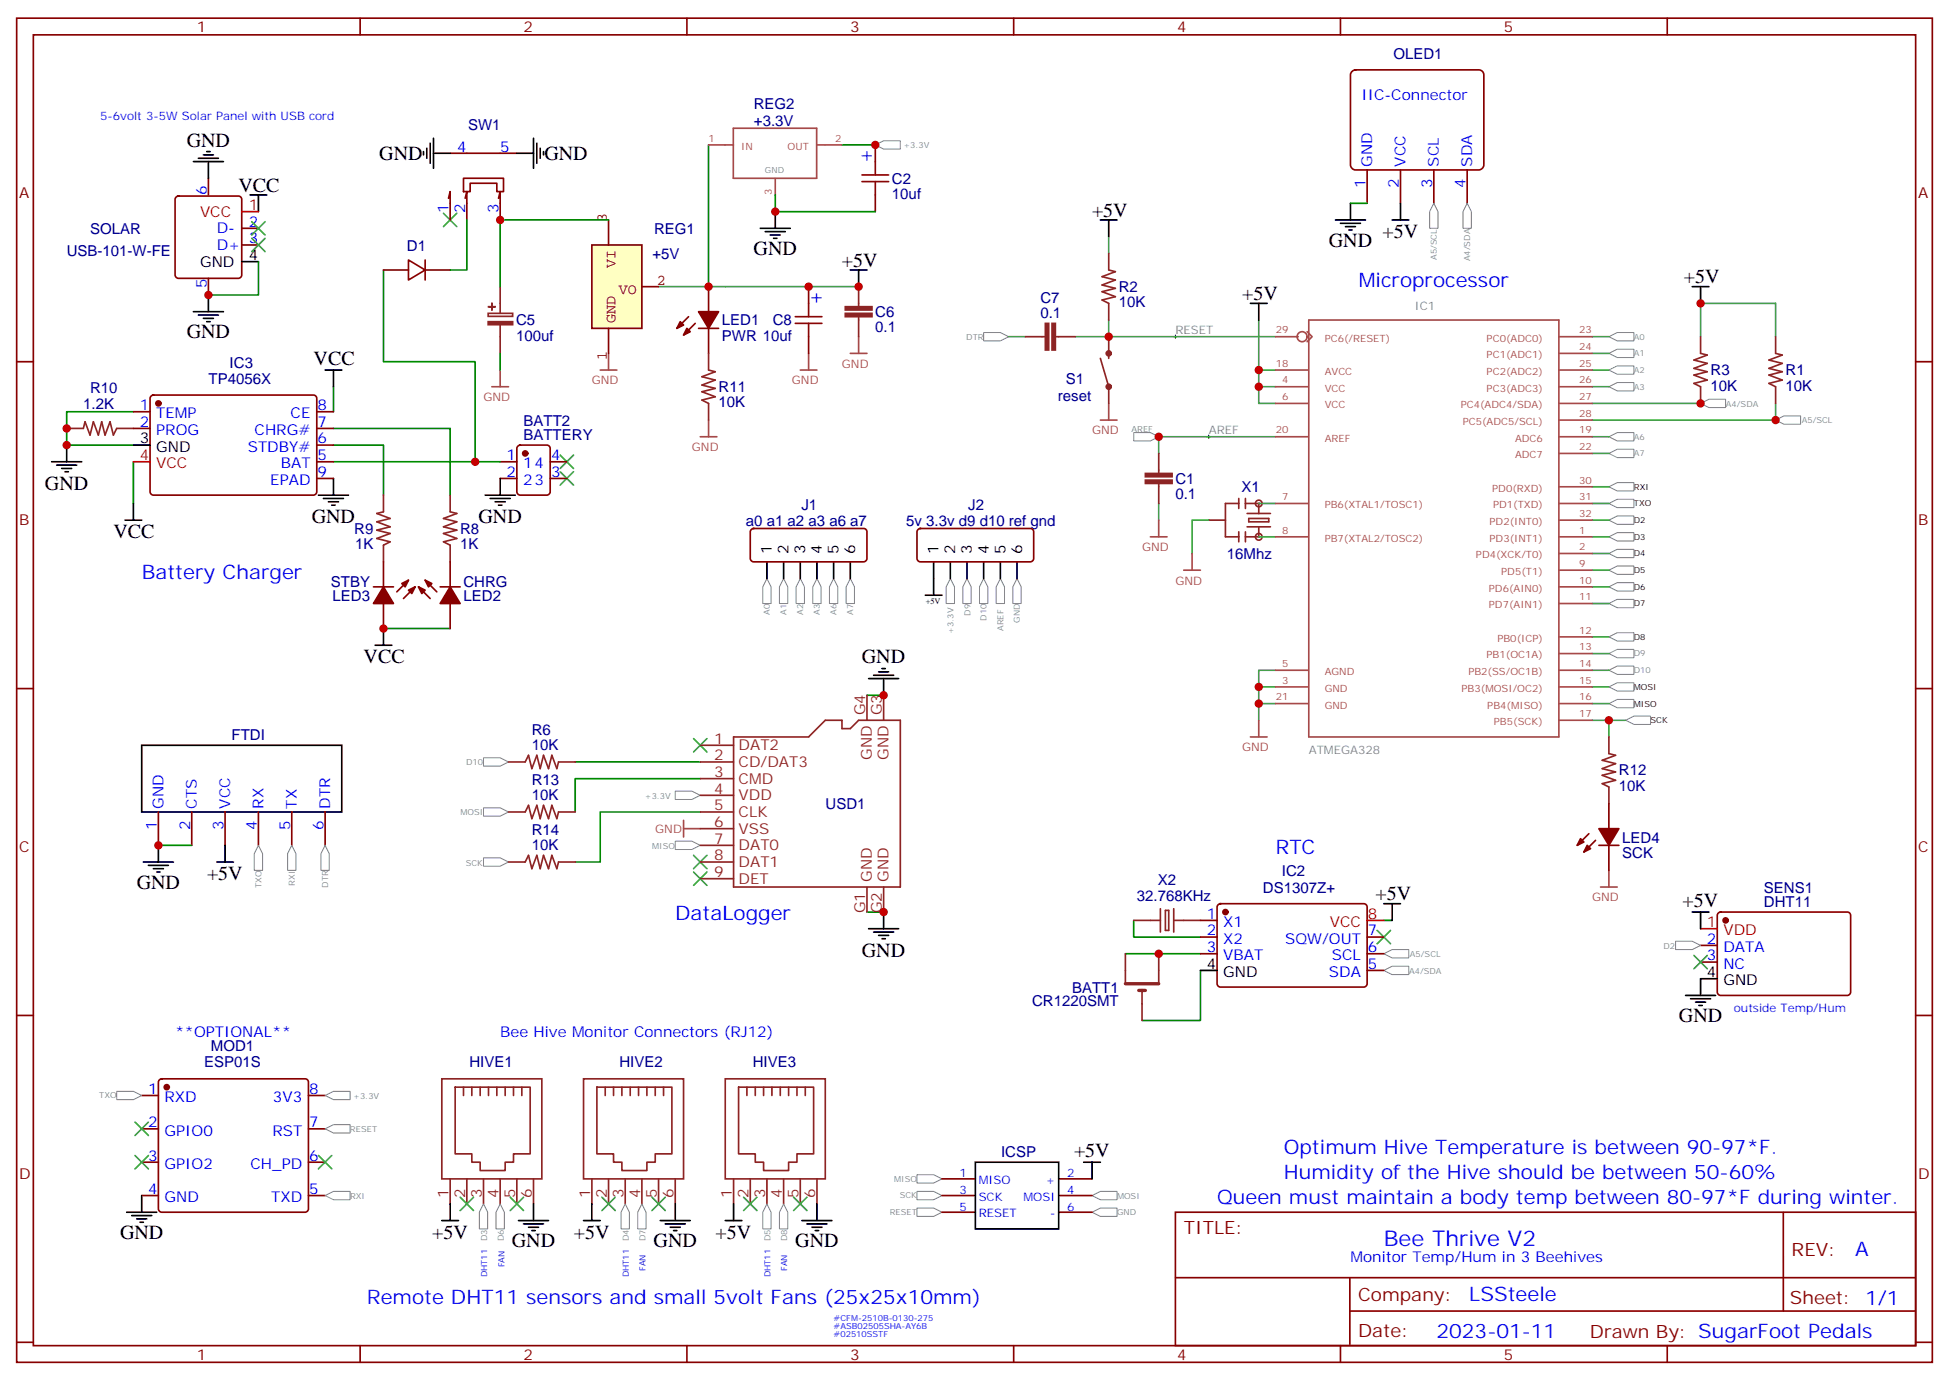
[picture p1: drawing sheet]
<svg xmlns="http://www.w3.org/2000/svg" width="412mm" height="292mm" viewBox="0 0 412 292" stroke-linecap="round" stroke-linejoin="round" font-family="sans-serif">
<g fill="none" stroke="#870000" stroke-width=".35">
<path d="M3.5 3.8h405.4v284.4h-405.4zM7.1 7.4h398.2v277.3h-398.2zM76.2 3.8v3.6M145.3 3.8v3.6M214.5 3.8v3.6M283.6 3.8v3.6M352.8 3.8v3.6M3.5 76.5h3.6M405.3 76.5h3.6M3.5 145.7h3.6M405.3 145.7h3.6M3.5 214.8h3.6"/>
<path d="M405.3 214.8h3.6M248.7 256.4h156.6v28.3h-156.6zM377.3 256.5v20.8M248.7 270.3h156.5M285.6 277.3h119.6M285.6 270.3v14.1M3.5 284h3.6M76.2 284.7v3.5M145.3 284.7v3.5M214.5 284.7v3.5M283.6 284.7v3.5M352.8 284.7v3.5"/>
<path d="M405.3 284h3.6"/>
</g>
<g fill="#fff" stroke="#828282" stroke-width=".21">
<path d="M292.8 205.3l1.8-.9h3.5v1.8h-3.5z"/>
<path d="M292.8 201.8l1.8-.9h3.5v1.7h-3.5z"/>
</g>
<path d="M291.4 196.8l2.8 2.8M294.2 196.8l-2.8 2.8" fill="none" stroke="#3c3" stroke-width=".35"/>
<path d="M183.4 147.1h3.6M183.4 192.9h3.6M239.9 194.7v3.5h14.1M292.8 194.7h1.8M238.1 201.8h15.9M254 205.3v10.6h-12.3" fill="none" stroke="#008700" stroke-width=".35"/>
<path d="M239.9 194.7h5.6M245.5 192.2v5M246.6 192.6h.7v4.2h-.7zM248.4 194.7h5.6M248.4 192.2v5M238.1 201.8v6.3M241.7 209.5v6.4M245.2 201.8v6.3" fill="none" stroke="#8c2424" stroke-width=".35"/>
<path d="M238.1 208.1h7.1M240.9 209.5h1.5" fill="none" stroke="#8c2424" stroke-width=".71"/>
<path d="M254 194.7h3.5M254 198.2h3.5M257.8 191.4l.4-.2h30.4a.71 .71 0 0 1 .7 .7v16.2a.76 .76 0 0 1-.7 .7h-30.4a.76 .76 0 0 1-.7-.7v-16.2zM289.3 198.2h3.5M254 201.8h3.5M289.3 201.8h3.5M289.3 205.3h3.5" fill="none" stroke="#870000" stroke-width=".35"/>
<circle cx="259.3" cy="192.9" r=".53" fill="#870000" stroke="#870000" stroke-width=".35"/>
<path d="M254 205.3h3.5" fill="none" stroke="#000" stroke-width=".35"/>
<path d="M289.3 194.7h3.5" fill="none" stroke="#f00" stroke-width=".35"/>
<g fill="#fff" stroke="#828282" stroke-width=".21">
<path d="M142.9 177.9h3.5l1.8 .9-1.8 .9h-3.5z"/>
<path d="M102.3 181.5h3.5l1.8 .9-1.8 .8h-3.5z"/>
<path d="M102.3 170.9h3.5l1.8 .9-1.8 .8h-3.5z"/>
<path d="M102.3 160.3h3.5l1.8 .9-1.8 .9h-3.5z"/>
</g>
<path d="M144.6 175.3h3.6M144.6 173.5v3.6" fill="none" stroke="#a64a4a" stroke-width=".35"/>
<path d="M121.7 161.2h26.5M148.2 171.8h-21.2v10.6h-5.3M148.2 164.7h-26.5v7.1" fill="none" stroke="#008700" stroke-width=".35"/>
<path d="M142.9 167.4h3.5l1.8 .8-1.8 .9h-3.5z" fill="#fff" stroke="#828282" stroke-width=".21"/>
<path d="M183.8 143.5h6.3M184.9 142.8h4.2M185.9 142.1h2.1M186.6 141.4h.7M187 143.5v3.6M183.8 196.5h6.3M184.9 197.2h4.2M185.9 197.9h2.1M186.6 198.6h.7M187 192.9v3.6" fill="none" stroke="#000" stroke-width=".35"/>
<path d="M146.8 156.2l2.8 2.9M149.6 156.2l-2.8 2.9M146.8 184.5l2.8 2.8M146.8 180.9l2.8 2.9M149.6 184.5l-2.8 2.8M149.6 180.9l-2.8 2.9" fill="none" stroke="#3c3" stroke-width=".35"/>
<g fill="none" stroke="#8c2424" stroke-width=".35">
<path d="M255.8 110h3.5M262.1 106.5h-2.8v7.1h2.8M262.1 105.4v2.2M262.1 112.5v2.1M263.5 106.5h2.8v2.1M263.5 105.4v2.2M263.5 112.5v2.1M263.9 111.4h4.9M263.9 108.6h4.9M264.2 109.7h4.3v.7h-4.3zM266.3 111.4v2.2h-2.8M148.2 157.7h7"/>
<path d="M155.2 155.9h15.9l3.5-3.5h3.6v1.7h1.7l1.8-1.7h8.8v35.2h-35.3zM183.4 147.1v5.3M187 147.1v5.3M148.2 161.2h7M148.2 164.7h7M148.2 168.2h7M148.2 171.8h7M148.2 175.3h7M148.2 178.8h7M148.2 182.4h7M148.2 185.9h7M183.4 187.6v5.3"/>
<path d="M187 187.6v5.3"/>
</g>
<g fill="#8c2424">
<circle cx="266.3" cy="113.6" r=".18"/>
<circle cx="266.3" cy="106.5" r=".18"/>
<circle cx="255.8" cy="110" r=".18"/>
</g>
<g fill="none" stroke="#8c2424" stroke-width=".35">
<circle cx="266.3" cy="113.6" r=".71"/>
<circle cx="266.3" cy="106.5" r=".71"/>
</g>
<path d="M93.8 45.1l2.9 2.8M96.7 45.1l-2.9 2.8" fill="none" stroke="#3c3" stroke-width=".35"/>
<g fill="#fff" stroke="#828282" stroke-width=".21">
<path d="M375.7 88.9l1.8-.9h3.5v1.7h-3.5z"/>
<path d="M359.8 85.3l1.8-.8h3.5v1.7h-3.5z"/>
<path d="M231.1 252.9l1.7-.9h3.6v1.8h-3.6z"/>
<path d="M231.1 256.4l1.7-.8h3.6v1.7h-3.6z"/>
<path d="M194 255.6h3.6l1.7 .8-1.7 .9h-3.6z"/>
<path d="M194 252h3.6l1.7 .9-1.7 .9h-3.6z"/>
<path d="M194 248.5h3.6l1.7 .9-1.7 .9h-3.6z"/>
</g>
<path d="M199.3 249.4h7.1M199.3 252.9h7.1M199.3 256.4h7.1M224 249.4h7.1M224 252.9h7.1M224 256.4h7.1" fill="none" stroke="#870000" stroke-width=".35"/>
<path d="M206.4 245.9h17.6v14.1h-17.6z" fill="none" stroke="#000" stroke-width=".35"/>
<g fill="#fff" stroke="#828282" stroke-width=".21">
<path d="M185.2 30.7l1.8-.9h3.5v1.7h-3.5z"/>
<path d="M201.1 122.4l.9 1.7v3.6h-1.8v-3.6z"/>
<path d="M215.2 122.4l.9 1.7v3.6h-1.8v-3.6z"/>
<path d="M239.9 91.5h3.5l1.8 .9-1.8 .9h-3.5z"/>
<path d="M211.7 122.4l.8 1.7v3.6h-1.7v-3.6z"/>
</g>
<path d="M149.9 30.7v29.9M178.2 30.7h7" fill="none" stroke="#008700" stroke-width=".35"/>
<path d="M160.9 48.3h6.3M161.9 49h4.3M163 49.7h2.1M163.7 50.4h.7M164 44.8v3.5" fill="none" stroke="#000" stroke-width=".35"/>
<path d="M149.9 30.7h5.3M155.2 27.1h17.6v10.6h-17.6zM164 37.8v3.4M172.8 30.7h1.8M174.7 30.7h3.5" fill="none" stroke="#a64a4a" stroke-width=".35"/>
<path d="M139.3 60.6h14.2" fill="none" stroke="#4aa64a" stroke-width=".35"/>
<g fill="#fff" stroke="#828282" stroke-width=".21">
<path d="M179.9 122.4l.9 1.7v3.6h-1.8v-3.6z"/>
<path d="M340.4 95.9l1.8-.9h3.5v1.8h-3.5z"/>
</g>
<path d="M336.9 95.9h3.5" fill="none" stroke="#4aa64a" stroke-width=".35"/>
<g fill="#fff" stroke="#828282" stroke-width=".21">
<path d="M176.4 122.4l.9 1.7v3.6h-1.8v-3.6z"/>
<path d="M340.4 92.4l1.8-.9h3.5v1.8h-3.5z"/>
</g>
<path d="M336.9 92.4h3.5" fill="none" stroke="#4aa64a" stroke-width=".35"/>
<path d="M340.4 103l1.8-.9h3.5v1.8h-3.5z" fill="#fff" stroke="#828282" stroke-width=".21"/>
<path d="M336.9 103h3.5" fill="none" stroke="#4aa64a" stroke-width=".35"/>
<path d="M208.1 70.3h3.6l1.7 .9-1.7 .9h-3.6z" fill="#fff" stroke="#828282" stroke-width=".21"/>
<path d="M213.4 71.2h3.6M266.3 106.5h3.6M266.3 113.6h3.6" fill="none" stroke="#4aa64a" stroke-width=".35"/>
<g fill="#fff" stroke="#828282" stroke-width=".21">
<path d="M340.4 141.8l1.8-.9h3.5v1.8h-3.5z"/>
<path d="M208.1 122.4l.9 1.7v3.6h-1.7v-3.6z"/>
</g>
<path d="M336.9 141.8h3.5" fill="none" stroke="#4aa64a" stroke-width=".35"/>
<path d="M340.4 127.7l1.8-.9h3.5v1.8h-3.5z" fill="#fff" stroke="#828282" stroke-width=".21"/>
<path d="M336.9 127.7h3.5" fill="none" stroke="#4aa64a" stroke-width=".35"/>
<path d="M340.4 124.1l1.8-.8h3.5v1.7h-3.5z" fill="#fff" stroke="#828282" stroke-width=".21"/>
<path d="M336.9 124.1h3.5" fill="none" stroke="#4aa64a" stroke-width=".35"/>
<path d="M340.4 120.6l1.8-.9h3.5v1.8h-3.5z" fill="#fff" stroke="#828282" stroke-width=".21"/>
<path d="M336.9 120.6h3.5" fill="none" stroke="#4aa64a" stroke-width=".35"/>
<path d="M340.4 117.1l1.8-.9h3.5v1.8h-3.5z" fill="#fff" stroke="#828282" stroke-width=".21"/>
<path d="M336.9 117.1h3.5" fill="none" stroke="#4aa64a" stroke-width=".35"/>
<path d="M340.4 113.6l1.8-.9h3.5v1.7h-3.5z" fill="#fff" stroke="#828282" stroke-width=".21"/>
<path d="M336.9 113.6h3.5" fill="none" stroke="#4aa64a" stroke-width=".35"/>
<path d="M340.4 110l1.8-.9h3.5v1.8h-3.5z" fill="#fff" stroke="#828282" stroke-width=".21"/>
<path d="M336.9 110h3.5" fill="none" stroke="#4aa64a" stroke-width=".35"/>
<g fill="#fff" stroke="#828282" stroke-width=".21">
<path d="M340.4 71.2l1.8-.9h3.5v1.8h-3.5z"/>
<path d="M162.3 122.4l.9 1.7v3.6h-1.8v-3.6z"/>
</g>
<path d="M336.9 71.2h3.5" fill="none" stroke="#4aa64a" stroke-width=".35"/>
<g fill="#fff" stroke="#828282" stroke-width=".21">
<path d="M340.4 74.8l1.8-.9h3.5v1.7h-3.5z"/>
<path d="M165.8 122.4l.9 1.7v3.6h-1.8v-3.6z"/>
</g>
<path d="M336.9 74.8h3.5" fill="none" stroke="#4aa64a" stroke-width=".35"/>
<g fill="#fff" stroke="#828282" stroke-width=".21">
<path d="M340.4 78.3l1.8-.9h3.5v1.8h-3.5z"/>
<path d="M169.3 122.4l.9 1.7v3.6h-1.7v-3.6z"/>
</g>
<path d="M336.9 78.3h3.5" fill="none" stroke="#4aa64a" stroke-width=".35"/>
<g fill="#fff" stroke="#828282" stroke-width=".21">
<path d="M340.4 81.8l1.8-.9h3.5v1.8h-3.5z"/>
<path d="M172.9 122.4l.8 1.7v3.6h-1.7v-3.6z"/>
</g>
<path d="M336.9 81.8h3.5M336.9 85.3h22.9M375.7 85.3v3.6h-38.8" fill="none" stroke="#4aa64a" stroke-width=".35"/>
<path d="M340.4 134.7l1.8-.9h3.5v1.8h-3.5z" fill="#fff" stroke="#828282" stroke-width=".21"/>
<path d="M336.9 134.7h3.5" fill="none" stroke="#4aa64a" stroke-width=".35"/>
<g fill="#fff" stroke="#828282" stroke-width=".21">
<path d="M340.4 138.3l1.8-.9h3.5v1.7h-3.5z"/>
<path d="M204.6 122.4l.9 1.7v3.6h-1.8v-3.6z"/>
</g>
<path d="M234.6 50.1v3.5M153.5 60.6h28.2M266.3 78.3v3.5h3.6M266.3 67.7v10.6h3.6M359.8 71.2v-7h15.9v7M266.3 81.8v3.5h3.6M336.9 138.3h3.5" fill="none" stroke="#4aa64a" stroke-width=".35"/>
<path d="M340.4 106.5l1.8-.9h3.5v1.8h-3.5z" fill="#fff" stroke="#828282" stroke-width=".21"/>
<path d="M336.9 106.5h3.5" fill="none" stroke="#4aa64a" stroke-width=".35"/>
<path d="M340.4 145.3l1.8-.9h3.5v1.8h-3.5z" fill="#fff" stroke="#828282" stroke-width=".21"/>
<path d="M336.9 145.3h3.5" fill="none" stroke="#4aa64a" stroke-width=".35"/>
<path d="M340.4 148.8l1.8-.8h3.5v1.7h-3.5z" fill="#fff" stroke="#828282" stroke-width=".21"/>
<path d="M336.9 148.8h3.5" fill="none" stroke="#4aa64a" stroke-width=".35"/>
<path d="M344 152.4l1.7-.9h3.5v1.7h-3.5z" fill="#fff" stroke="#828282" stroke-width=".21"/>
<path d="M227.5 71.2h7.1M234.6 67.7v3.5h35.3M269.9 92.4h-24.7v3.5M245.2 106.5v3.5M255.8 110h-3.6v7.1M266.3 148.8h3.6M266.3 145.3h3.6M269.9 141.8h-3.6v10.6M336.9 152.4h3.5v3.5M340.4 152.4h3.6" fill="none" stroke="#4aa64a" stroke-width=".35"/>
<path d="M248.4 71.2h.7M248.7 70.9v.7M255.4 92.4h.7M255.8 92v.7" fill="none" stroke="#000" stroke-width=".21"/>
<g fill="none" stroke="#a64a4a" stroke-width=".35">
<path d="M105.8 78.3v3.5M127 78.3h3.5M128.8 74.8v3.5M169.3 78.3h3.6M171.1 74.8v3.5M179.9 74.8h3.5M181.7 71.2v3.6M269.9 78.3h6.9M269.9 71.2h4.8M276.6 70.2l1 1-1 1.1M276.9 67.7h52.9v88.2h-52.9zM330 78.3h6.9"/>
<path d="M330 74.8h6.9M330 71.2h6.9M104.1 81.8h3.5M148.2 92.4h3.5M149.9 88.9v3.5M232.8 88.9h3.6M234.6 85.3v3.6M269.9 81.8h6.9M269.9 85.3h6.9M269.9 92.4h6.9M330 81.8h6.9M330 85.3h6.9"/>
<path d="M330 92.4h6.9M330 95.9h6.9M330 88.9h6.9M243.4 113.6h3.5M245.2 110v3.6M252.2 117.1v3.5M269.9 113.6h6.9M269.9 106.5h6.9M330 113.6h6.9M330 106.5h6.9M330 117.1h6.9M330 110h6.9"/>
<path d="M330 103h6.9M250.5 120.6h3.5M330 138.3h6.9M330 134.7h6.9M330 127.7h6.9M330 124.1h6.9M330 120.6h6.9M264.6 155.9h3.5M266.3 152.4v3.5M269.9 145.3h6.9M269.9 148.8h6.9M269.9 141.8h6.9"/>
<path d="M330 152.4h6.9M330 145.3h6.9M330 148.8h6.9M330 141.8h6.9M338.7 187.6h3.5M340.4 184.1v3.5"/>
<circle cx="275.5" cy="71.2" r="1.06"/>
</g>
<path d="M118.5 99.8l2.9 2.8M118.5 96.3l2.9 2.8M121.4 99.8l-2.9 2.8M121.4 96.3l-2.9 2.8" fill="none" stroke="#3c3" stroke-width=".35"/>
<g fill="none" stroke="#870000" stroke-width=".35">
<path d="M28.2 87.1h3.5M28.2 90.6h3.5M32 83.8l.5-.2h33.8a.71 .71 0 0 1 .7 .7v19.7a.76 .76 0 0 1-.7 .7h-33.8a.76 .76 0 0 1-.8-.7v-19.7zM67 97.7h3.6M67 87.1h3.6M67 90.6h3.6M67 94.2h3.6M105.8 97.7h3.6M109.6 94.4l.5-.2h5.6a.71 .71 0 0 1 .7 .7v9.1a.76 .76 0 0 1-.7 .7h-5.6a.76 .76 0 0 1-.7-.7v-9.1zM116.4 97.7h3.5M67 101.2h3.6M81.1 118.9v5.2"/>
<path d="M95.2 118.9v5.2M105.8 101.2h3.6M116.4 101.2h3.5M79 124.1h4.3M81.1 127.7v5.3M86.4 122.7l-2.4 2.5M87.8 124.1l-2.4 2.5M88.5 124.1l2.5 2.5M90 122.7l2.4 2.5M93.1 124.1h4.3M95.2 127.7v5.3M359.8 200h3.6"/>
<path d="M363.6 193.1l.5-.2h26.8a.71 .71 0 0 1 .7 .7v16.3a.76 .76 0 0 1-.7 .7h-26.8a.76 .76 0 0 1-.7-.7v-16.3zM359.8 203.5h3.6"/>
</g>
<g fill="#870000" stroke="#870000" stroke-width=".35">
<path d="M88.5 124.1l1.5 .7-.7 .8z"/>
<path d="M90 122.7l1.4 .7-.7 .7z"/>
<path d="M95.2 124.1l2.2 3.6h-4.3z"/>
<path d="M86.4 124.8l1.4-.7-.7 1.5z"/>
<path d="M85 123.4l1.4-.7-.7 1.4z"/>
<path d="M81.1 124.1l2.2 3.6h-4.3z"/>
<circle cx="111.1" cy="95.9" r=".53"/>
<circle cx="33.5" cy="85.3" r=".53"/>
<circle cx="365.1" cy="194.7" r=".53"/>
</g>
<path d="M81.1 57.1v19.4h19.4v21.2M28.2 87.1h-14.1v7.1h14.1M28.2 97.7v8.8M70.6 90.6h24.6v14.1M70.6 94.2h10.5v10.5M70.6 81.8v5.3M70.6 97.7h35.2M81.1 133h14.1" fill="none" stroke="#008700" stroke-width=".35"/>
<g fill="none" stroke="#000" stroke-width=".35">
<path d="M52.9 41.2h3.5M54.7 41.2v3.6M179.9 57.1h3.5M181.7 57.1v3.5M232.8 46.5h3.6M234.6 46.5v3.6M40.9 65.9h6.4M42 66.6h4.2M43 67.3h2.2M43.7 68.1h.7M44.1 62.4v3.5M68.8 78.3h3.5"/>
<path d="M70.6 78.3v3.5M264.6 64.2h3.5M266.3 64.2v3.5M358.1 60.6h3.5M359.8 60.6v3.6M10.9 97.7h6.4M12 98.4h4.2M13.1 99.1h2.1M13.8 99.8h.7M14.1 94.2v3.5M28.2 94.2h3.5M26.5 110h3.5"/>
<path d="M28.2 106.5v3.5M67.4 104.7h6.3M68.4 105.4h4.3M69.5 106.2h2.1M70.2 106.9h.7M70.6 101.2v3.5M102.7 104.7h6.3M103.7 105.4h4.2M104.8 106.2h2.1M105.5 106.9h.7M105.8 101.2v3.5M79.4 136.5h3.5"/>
<path d="M81.1 133v3.5M195.8 125.9h3.5M197.6 122.4v3.5M292.8 191.2h3.5M294.6 191.2v3.5M358.1 192.9h3.5M359.8 192.9v3.6M356.7 210.6h6.3M357.7 211.3h4.2M358.8 212h2.1M359.5 212.7h.7M363.4 207h-3.6v3.6"/>
<path d="M229.3 245.9h3.5M231.1 245.9v3.5"/>
</g>
<path d="M14.1 90.6h3.5l.4-1.4 1 2.8 .8-2.8 1 2.8 .7-2.8 .7 2.8 1.1-2.8 .7 2.8 .7-1.4h3.5M81.1 104.7v3.6l-1.4 .3 2.8 1.1-2.8 .7 2.8 1-2.8 .7 2.8 .8-2.8 1 2.8 .7-1.4 .7v3.6M95.2 104.7v3.6l1.5 .3-2.9 1.1 2.9 .7-2.9 1 2.9 .7-2.9 .8 2.9 1-2.9 .7 1.4 .7v3.6" fill="none" stroke="#8c2424" stroke-width=".35"/>
<path d="M28.2 97.7h3.5M359.8 196.5h3.6" fill="none" stroke="#f00" stroke-width=".35"/>
<path d="M354.5 199.1h3.6l1.7 .9-1.7 .9h-3.6z" fill="#fff" stroke="#828282" stroke-width=".21"/>
<g fill="none" stroke="#8c2424" stroke-width=".35">
<path d="M93.5 228.2h21.2v21.2h-21.2zM96.3 230h15.9v14.1h-3.5v1.8h-1.8v1.7h-5.3v-1.7h-1.8v-1.8h-3.5zM98.1 230v1.7M99.8 230v1.7M101.6 230v1.7M103.4 230v1.7M105.1 230v1.7M106.9 230v1.7M108.7 230v1.7M110.4 230v1.7M123.5 228.2h21.1v21.2h-21.1zM126.3 230h15.9v14.1h-3.6v1.8h-1.7v1.7h-5.3v-1.7h-1.8v-1.8h-3.5z"/>
<path d="M128.1 230v1.7M129.8 230v1.7M131.6 230v1.7M133.3 230v1.7M135.1 230v1.7M136.9 230v1.7M138.6 230v1.7M140.4 230v1.7M153.5 228.2h21.1v21.2h-21.1zM156.3 230h15.9v14.1h-3.6v1.8h-1.7v1.7h-5.3v-1.7h-1.8v-1.8h-3.5zM158 230v1.7M159.8 230v1.7"/>
<path d="M161.6 230v1.7M163.3 230v1.7M165.1 230v1.7M166.9 230v1.7M168.6 230v1.7M170.4 230v1.7M95.2 249.4v5.3M98.8 249.4v5.3M102.3 249.4v5.3M105.8 249.4v5.3M109.4 249.4v5.3M112.9 249.4v5.3"/>
<path d="M125.2 249.4v5.3M128.8 249.4v5.3M132.3 249.4v5.3M135.8 249.4v5.3M139.3 249.4v5.3M142.9 249.4v5.3M155.2 249.4v5.3M158.7 249.4v5.3M162.3 249.4v5.3M165.8 249.4v5.3M169.3 249.4v5.3M172.9 249.4v5.3"/>
</g>
<g fill="none" stroke="#000" stroke-width=".35">
<path d="M93.5 258.2h3.5M95.2 254.7v3.5M109.7 258.2h6.4M110.8 258.9h4.2M111.8 259.6h2.1M112.9 254.7v3.5M123.5 258.2h3.5M125.2 254.7v3.5M139.7 258.2h6.3M140.8 258.9h4.2M141.8 259.6h2.1M142.9 254.7v3.5"/>
<path d="M153.5 258.2h3.5M155.2 254.7v3.5M169.7 258.2h6.3M170.7 258.9h4.3M171.8 259.6h2.1M172.9 254.7v3.5M112.5 260.3h.7M142.5 260.3h.7M172.5 260.3h.7"/>
</g>
<g fill="#fff" stroke="#828282" stroke-width=".21">
<path d="M102.3 254.7l.9 1.7v3.6h-1.8v-3.6z"/>
<path d="M132.3 254.7l.9 1.7v3.6h-1.8v-3.6z"/>
<path d="M162.3 254.7l.9 1.7v3.6h-1.8v-3.6z"/>
<path d="M105.8 254.7l.9 1.7v3.6h-1.7v-3.6z"/>
<path d="M135.8 254.7l.9 1.7v3.6h-1.8v-3.6z"/>
<path d="M165.8 254.7l.9 1.7v3.6h-1.8v-3.6z"/>
</g>
<path d="M286 15.2l.8-.4h26.1a1.06 1.06 0 0 1 1.1 1v19.1a1.13 1.13 0 0 1-1.1 1h-26.1a1.13 1.13 0 0 1-1-1v-19.1zM289.3 35.9v7.1M296.3 35.9v7.1M303.4 35.9v7.1M310.4 35.9v7.1" fill="none" stroke="#870000" stroke-width=".35"/>
<path d="M282.6 46.5h6.3M283.6 47.2h4.3M284.7 47.9h2.1M285.4 48.6h.7M285.8 43v3.5M294.6 46.5h3.5M296.3 43v3.5" fill="none" stroke="#000" stroke-width=".35"/>
<g fill="#fff" stroke="#828282" stroke-width=".21">
<path d="M310.4 43l.9 1.8v3.5h-1.7v-3.5z"/>
<path d="M303.4 43l.9 1.8v3.5h-1.8v-3.5z"/>
</g>
<path d="M285.8 43h3.5" fill="none" stroke="#008700" stroke-width=".35"/>
<g fill="none" stroke="#870000" stroke-width=".35">
<path d="M81.1 57.1h5.3M86.4 55l3.6 2.1-3.6 2.1zM90 55v4.2M90 57.1h5.2M145.7 67l-2.5 2.5M147.1 68.4l-2.5 2.5M147.8 69.5h4.2M149.9 60.6v5.3M149.9 69.5v5.3M171.1 60.6v3.6M171.1 71.2v3.6M336.2 176.4l-2.5 2.4"/>
<path d="M337.6 177.8l-2.5 2.4M338.3 178.8h4.2M340.4 170v5.3M340.4 178.8v5.3M30 231.7h3.5M30 238.8h3.5M33.7 228.4l.5-.2h30.4a.71 .71 0 0 1 .7 .7v26.8a.76 .76 0 0 1-.7 .7h-30.4a.76 .76 0 0 1-.7-.7v-26.8zM65.3 231.7h3.5M65.3 238.8h3.5M30 245.9h3.5M30 252.9h3.5M65.3 245.9h3.5"/>
<path d="M65.3 252.9h3.5"/>
</g>
<g fill="none" stroke="#8c2424" stroke-width=".35">
<path d="M234.6 53.6v3.5l1.4 .4-2.8 1 2.8 .7-2.8 1.1 2.8 .7-2.8 .7 2.8 1.1-2.8 .7 1.4 .7v3.5M103.3 66.3h5.2v.6h-5.2zM105.8 60.6v5.7M105.8 68.8v6M149.9 74.8v3.5l1.4 .3-2.8 1.1 2.8 .7-2.8 1.1 2.8 .7-2.8 .7 2.8 1-2.8 .7 1.4 .7v3.6M181.7 60.6v4.3M181.7 67v4.2M217 71.2h4.2M223.3 71.2h4.2M359.8 71.2v3.6l1.4 .3-2.8 1.1 2.8 .7-2.8 1 2.8 .7-2.8 .7 2.8 1.1-2.8 .7 1.4 .7v3.5M375.7 71.2v3.6l1.4 .3-2.8 1.1 2.8 .7-2.8 1 2.8 .7-2.8 .7 2.8 1.1-2.8 .7 1.4 .7v3.5M245.2 95.9v4.3"/>
<path d="M245.2 102.3v4.2M340.4 155.9v3.5l1.4 .4-2.8 1 2.8 .7-2.8 1.1 2.8 .7-2.8 .7 2.8 1.1-2.8 .7 1.4 .7v3.5M107.6 161.2h3.5l.7-1.4 .7 2.8 1.1-2.8 .7 2.8 .7-2.8 1.1 2.8 .7-2.8 1 2.8 .4-1.4h3.5M107.6 171.8h3.5l.7-1.4 .7 2.8 1.1-2.8 .7 2.8 .7-2.8 1.1 2.8 .7-2.8 1 2.8 .4-1.4h3.5M107.6 182.4h3.5l.7-1.5 .7 2.9 1.1-2.9 .7 2.9 .7-2.9 1.1 2.9 .7-2.9 1 2.9 .4-1.4h3.5"/>
</g>
<g fill="#8c2424" stroke="#8c2424" stroke-width=".35">
<path d="M103.3 68.1h5.2v.6h-5.2z"/>
<path d="M103.4 64.9h1.4z"/>
<path d="M104.1 64.2v1.4z"/>
<path d="M178.9 66.3h5.6v.7h-5.6z"/>
<path d="M178.9 64.9h5.6v.7h-5.6z"/>
<path d="M222.6 68.4h.7v5.6h-.7z"/>
<path d="M221.2 68.4h.7v5.6h-.7z"/>
<path d="M242.4 101.6h5.6v.7h-5.6z"/>
<path d="M242.4 100.2h5.6v.7h-5.6z"/>
</g>
<path d="M168.3 67h5.6M168.3 68.4h5.6M171.1 64.2v2.8M171.1 68.4v2.8" fill="none" stroke="#a10000" stroke-width=".35"/>
<g fill="#870000" stroke="#870000" stroke-width=".35">
<path d="M143.9 68.1l.7 .7-1.4 .7z"/>
<path d="M145.3 69.5l.7 .7-1.4 .7z"/>
<path d="M147.8 65.9h4.2l-2.1 3.6z"/>
<path d="M334.4 177.4l.7 .7-1.4 .7z"/>
<path d="M335.8 178.8l.7 .7-1.4 .7z"/>
<path d="M338.3 175.3h4.2l-2.1 3.5z"/>
<circle cx="35.3" cy="230" r=".53"/>
</g>
<path d="M68.8 231.7l1.8-.8h3.5v1.7h-3.5z" fill="#fff" stroke="#828282" stroke-width=".21"/>
<path d="M26.8 256.4h6.4M27.9 257.1h4.2M28.9 257.8h2.1M29.6 258.6h.7M30 252.9v3.5" fill="none" stroke="#000" stroke-width=".35"/>
<g fill="#fff" stroke="#828282" stroke-width=".21">
<path d="M24.7 230.9h3.5l1.8 .8-1.8 .9h-3.5z"/>
<path d="M68.8 252.9l1.8-.9h3.5v1.8h-3.5z"/>
<path d="M68.8 238.8l1.8-.9h3.5v1.8h-3.5z"/>
</g>
<path d="M30 157.7h42.3v14.1h-42.3zM33.5 178.8v3.6M47.6 178.8v3.6M30.3 182.4h6.4M31.4 183.1h4.2M32.5 183.8h2.1M33.2 184.5h.7M45.9 182.4h3.5" fill="none" stroke="#000" stroke-width=".35"/>
<path d="M33.5 171.8v7M40.6 171.8v7M47.6 171.8v7M54.7 171.8v7M61.7 171.8v7M68.8 171.8v7" fill="none" stroke="#870000" stroke-width=".35"/>
<path d="M33.5 178.8h7.1" fill="none" stroke="#008700" stroke-width=".35"/>
<g fill="#fff" stroke="#828282" stroke-width=".21">
<path d="M54.7 178.8l.9 1.8v3.5h-1.8v-3.5z"/>
<path d="M61.7 178.8l.9 1.8v3.5h-1.7v-3.5z"/>
<path d="M68.8 178.8l.9 1.8v3.5h-1.8v-3.5z"/>
</g>
<path d="M162.3 118.9v3.5M165.8 118.9v3.5M169.3 118.9v3.5M172.9 118.9v3.5M176.4 118.9v3.5M179.9 118.9v3.5M197.6 118.9v3.5M201.1 118.9v3.5M204.6 118.9v3.5M208.1 118.9v3.5M211.7 118.9v3.5M215.2 118.9v3.5" fill="none" stroke="#000" stroke-width=".35"/>
<path d="M159 112l.5-.2h23.2a.71 .71 0 0 1 .7 .7v5.6a.76 .76 0 0 1-.7 .8h-23.2a.76 .76 0 0 1-.8-.8v-5.6zM194.3 112l.4-.2h23.3a.71 .71 0 0 1 .7 .7v5.6a.76 .76 0 0 1-.7 .8h-23.3a.76 .76 0 0 1-.7-.8v-5.6z" fill="none" stroke="#870000" stroke-width=".35"/>
<path d="M125.2 51.8h10.6v17.7h-10.6z" fill="#ffffc2" stroke="#850000" stroke-width=".35"/>
<path d="M128.8 46.5v5.3M128.8 69.5v5.3M135.8 60.6h3.5" fill="none" stroke="#850000" stroke-width=".35"/>
<path d="M54.7 55.4v7h-10.6M98.8 46.5v10.6h-3.6M128.8 46.5h-23v14.1M164 41.2v3.6h21.2M105.8 74.8v3.5" fill="none" stroke="#008700" stroke-width=".35"/>
<path d="M44.1 37.7v3.5M95.2 32.4h14.2M98.1 37.7h8.4v2.8h-1.4v-1.7h-5.6v1.7h-1.4zM185.2 30.7v3.5M37.3 41.7l.5-.2h12.6a.71 .71 0 0 1 .8 .7v16a.76 .76 0 0 1-.8 .7h-12.6a.76 .76 0 0 1-.8-.7v-16zM44.1 58.9v3.5M51.2 48.3h3.5M51.2 51.8h3.5M94.9 41.9l.3-1.4v6M98.4 41.9l.4-1.4v6M105.5 41.9l.3-1.4v6M185.2 41.2v3.6" fill="none" stroke="#870000" stroke-width=".35"/>
<path d="M51.2 44.8h3.5" fill="none" stroke="#f00" stroke-width=".35"/>
<g fill="none" stroke="#000" stroke-width=".35">
<path d="M40.9 34.2h6.4M42 33.5h4.2M43 32.8h2.2M43.7 32.1h.7M44.1 34.2v3.5M89.6 32.1v.7M90.3 31.4v2.1M91 30.3v4.2M91.7 32.4h3.5M91.7 29.2v6.4M109.4 32.4h3.5M112.9 29.2v6.4"/>
<path d="M113.6 30.3v4.2M114.3 31.4v2.1M115 32.1v.7M51.2 55.4h3.5"/>
</g>
<g fill="none" stroke="#3c3" stroke-width=".35">
<path d="M53.3 46.9l2.8 2.8M53.3 50.4l2.8 2.8M56.1 46.9l-2.8 2.8M56.1 50.4l-2.8 2.8M358.4 202.1l2.8 2.8M361.2 202.1l-2.8 2.8M28.6 237.4l2.8 2.8M31.4 237.4l-2.8 2.8M28.6 244.4l2.8 2.9M31.4 244.4l-2.8 2.9M67.4 244.4l2.8 2.9M70.2 244.4l-2.8 2.9"/>
<path d="M97.4 253.3l2.8 2.8M100.2 253.3l-2.8 2.8M107.9 253.3l2.9 2.8M110.8 253.3l-2.9 2.8M127.4 253.3l2.8 2.8M130.2 253.3l-2.8 2.8M137.9 253.3l2.9 2.8M140.8 253.3l-2.9 2.8M157.3 253.3l2.9 2.8M160.2 253.3l-2.9 2.8M167.9 253.3l2.8 2.8M170.7 253.3l-2.8 2.8"/>
</g>
<path d="M182.4 37h5.6M182.4 38.4h5.6M185.2 34.2v2.8M185.2 38.4v2.8" fill="none" stroke="#a10000" stroke-width=".35"/>
<path d="M232.8 75.8l1.8 6v3.5M234.6 71.2v4.6" fill="none" stroke="#8c2424" stroke-width=".35"/>
<g fill="none" stroke="#8c2424" stroke-width=".71">
<circle cx="234.6" cy="74.8" r=".35"/>
<circle cx="234.6" cy="81.8" r=".35"/>
</g>
<g fill="#c00">
<circle cx="245.2" cy="201.8" r=".88"/>
<circle cx="187" cy="192.9" r=".88"/>
<circle cx="187" cy="147.1" r=".88"/>
<circle cx="375.7" cy="88.9" r=".88"/>
<circle cx="245.2" cy="92.4" r=".88"/>
<circle cx="149.9" cy="60.6" r=".88"/>
<circle cx="171.1" cy="60.6" r=".88"/>
<circle cx="181.7" cy="60.6" r=".88"/>
<circle cx="266.3" cy="81.8" r=".88"/>
<circle cx="266.3" cy="78.3" r=".88"/>
<circle cx="340.4" cy="152.4" r=".88"/>
<circle cx="234.6" cy="71.2" r=".88"/>
<circle cx="266.3" cy="148.8" r=".88"/>
<circle cx="266.3" cy="145.3" r=".88"/>
<circle cx="81.1" cy="133" r=".88"/>
<circle cx="14.1" cy="90.6" r=".88"/>
<circle cx="14.1" cy="94.2" r=".88"/>
<circle cx="100.5" cy="97.7" r=".88"/>
<circle cx="359.8" cy="64.2" r=".88"/>
<circle cx="359.8" cy="85.3" r=".88"/>
<circle cx="33.5" cy="178.8" r=".88"/>
<circle cx="44.1" cy="62.4" r=".88"/>
<circle cx="185.2" cy="30.7" r=".88"/>
<circle cx="164" cy="44.8" r=".88"/>
<circle cx="105.8" cy="46.5" r=".88"/>
</g>
<text font-size="4.6" fill="#00f" x="292.8" y="263.5">Bee Thrive V2</text>
<g font-size="4.2">
<text x="39.5" y="31.1">GND</text>
<text x="80.3" y="33.9">GND</text>
<text x="115.2" y="33.9">GND</text>
<text x="50.4" y="40.5">VCC</text>
<text x="231.1" y="45.8">+5V</text>
<text x="159.5" y="53.9">GND</text>
<text x="281.2" y="52.2">GND</text>
<text x="292.5" y="50.4">+5V</text>
<text x="178.2" y="56.4">+5V</text>
<text x="356.3" y="59.9">+5V</text>
<text x="262.8" y="63.5">+5V</text>
<text x="39.5" y="71.6">GND</text>
<text x="66.4" y="77.3">VCC</text>
<text x="9.5" y="103.6">GND</text>
<text x="24" y="113.8">VCC</text>
<text x="66" y="110.7">GND</text>
<text x="101.2" y="110.7">GND</text>
<text x="76.9" y="140.3">VCC</text>
<text x="182.4" y="140.3">GND</text>
<text x="28.9" y="188">GND</text>
<text x="43.8" y="186.3">+5V</text>
<text x="291" y="190.5">+5V</text>
<text x="356" y="191.8">+5V</text>
<text x="182.4" y="202.5">GND</text>
<text x="355.2" y="216.2">GND</text>
<text x="227.3" y="244.7">+5V</text>
<text x="25.4" y="262.1">GND</text>
<text x="91.4" y="262.1">+5V</text>
<text x="108.3" y="263.8">GND</text>
<text x="121.4" y="262.1">+5V</text>
<text x="138.3" y="263.8">GND</text>
<text x="151.4" y="262.1">+5V</text>
<text x="168.3" y="263.8">GND</text>
</g>
<g font-size="4.2" fill="#00f">
<text x="181.7" y="34">+</text>
<text x="171.1" y="64">+</text>
<text x="287.5" y="60.6">Microprocessor</text>
<text x="30" y="122.4">Battery Charger</text>
<text x="269.9" y="180.6">RTC</text>
<text x="142.9" y="194.7">DataLogger</text>
<text x="271.6" y="244.1">Optimum Hive Temperature is between 90-97*F.</text>
<text x="271.6" y="249.4">Humidity of the Hive should be between 50-60%</text>
<text x="257.5" y="254.7">Queen must maintain a body temp between 80-97*F during winter.</text>
<text x="392.5" y="265.7">A</text>
<text x="77.6" y="275.8">Remote DHT11 sensors and small 5volt Fans (25x25x10mm)</text>
<text x="310.9" y="275.3">LSSteele</text>
<text x="304" y="283.1">2023-01-11</text>
</g>
<g font-size="3.9" fill="#800">
<text x="250.5" y="261">TITLE:</text>
<text x="379.1" y="265.7">REV:</text>
<text x="287.4" y="275.2">Company:</text>
<text x="378.7" y="275.8">Sheet: 1/1</text>
<text x="287.4" y="282.9">Date:</text>
<text x="336.4" y="283">Drawn By: SugarFoot Pedals</text>
</g>
<g font-size="3.2" fill="#800">
<text x="41.6" y="6.8">1</text>
<text x="110.8" y="6.8">2</text>
<text x="179.9" y="6.8">3</text>
<text x="249.1" y="6.8">4</text>
<text x="318.2" y="6.8">5</text>
<text x="4.1" y="41.9">A</text>
<text x="405.9" y="41.9">A</text>
<text x="4.1" y="111.1">B</text>
<text x="405.9" y="111.1">B</text>
<text x="4.1" y="180.2">C</text>
<text x="405.9" y="180.2">C</text>
<text x="4.1" y="249.4">D</text>
<text x="405.9" y="249.4">D</text>
<text x="41.6" y="287.7">1</text>
<text x="110.8" y="287.7">2</text>
<text x="179.9" y="287.7">3</text>
<text x="249.1" y="287.7">4</text>
<text x="318.2" y="287.7">5</text>
</g>
<g font-size="3.2" fill="#000080">
<text x="294.8" y="12.4">OLED1</text>
<text x="159.5" y="23">REG2</text>
<text x="99" y="27.4">SW1</text>
<text x="159.5" y="26.6">+3.3V</text>
<text x="188.7" y="38.9">C2</text>
<text x="188.7" y="42.1">10uf</text>
<text x="19" y="49.6">SOLAR</text>
<text x="86.1" y="53">D1</text>
<text x="138.4" y="49.5">REG1</text>
<text x="14.1" y="54.2">USB-101-W-FE</text>
<text x="138.1" y="54.8">+5V</text>
<text x="220.1" y="64.1">C7</text>
<text x="236.7" y="65">10K</text>
<text x="236.7" y="61.7">R2</text>
<text x="109.2" y="68.8">C5</text>
<text x="152.8" y="68.8">LED1</text>
<text x="163.5" y="68.8">C8</text>
<text x="185.2" y="70.3">0.1</text>
<text x="185.2" y="67">C6</text>
<text x="220.1" y="67.3">0.1</text>
<text x="48.6" y="77.8">IC3</text>
<text x="109.2" y="72">100uf</text>
<text x="152.8" y="72">PWR 10uf</text>
<text x="19.1" y="83.1">R10</text>
<text x="44.1" y="81.3">TP4056X</text>
<text x="152.1" y="82.9">R11</text>
<text x="225.5" y="81.2">S1</text>
<text x="361.9" y="82.6">10K</text>
<text x="362" y="79.4">R3</text>
<text x="377.8" y="82.6">10K</text>
<text x="377.8" y="79.4">R1</text>
<text x="17.6" y="86.6">1.2K</text>
<text x="152" y="86.1">10K</text>
<text x="223.8" y="84.7">reset</text>
<text x="110.8" y="93">BATTERY</text>
<text x="110.8" y="90.1">BATT2</text>
<text x="169.6" y="107.8">J1</text>
<text x="204.9" y="107.8">J2</text>
<text x="248.7" y="105.5">0.1</text>
<text x="248.7" y="102.3">C1</text>
<text x="262.7" y="104.1">X1</text>
<text x="75" y="113.1">R9</text>
<text x="97.4" y="113.1">R8</text>
<text x="157.8" y="111.2">a0 a1 a2 a3 a6 a7</text>
<text x="191.8" y="111.2">5v 3.3v d9 d10 ref gnd</text>
<text x="75.1" y="116.1">1K</text>
<text x="97.4" y="116.1">1K</text>
<text x="259.6" y="118.2">16Mhz</text>
<text x="70" y="124.1">STBY</text>
<text x="98.1" y="124.1">CHRG</text>
<text x="70.4" y="127.1">LED3</text>
<text x="98.1" y="127.1">LED2</text>
<text x="112.5" y="155.5">R6</text>
<text x="49" y="156.6">FTDI</text>
<text x="112.5" y="158.7">10K</text>
<text x="112.5" y="166.1">R13</text>
<text x="342.5" y="167.3">10K</text>
<text x="342.6" y="164">R12</text>
<text x="112.5" y="169.3">10K</text>
<text x="174.7" y="171.1">USD1</text>
<text x="112.5" y="179.9">10K</text>
<text x="112.5" y="176.7">R14</text>
<text x="343.3" y="178.2">LED4</text>
<text x="271.2" y="185.4">IC2</text>
<text x="343.3" y="181.4">SCK</text>
<text x="240.6" y="190.7">32.768KHz</text>
<text x="245" y="187.1">X2</text>
<text x="267.2" y="188.9">DS1307Z+</text>
<text x="373.2" y="191.8">DHT11</text>
<text x="373.2" y="188.8">SENS1</text>
<text x="226.8" y="210">BATT1</text>
<text x="218.4" y="212.9">CR1220SMT</text>
<text x="43.2" y="225.8">ESP01S</text>
<text x="44.6" y="222.2">MOD1</text>
<text x="99.3" y="225.8">HIVE1</text>
<text x="131.1" y="225.8">HIVE2</text>
<text x="159.3" y="225.8">HIVE3</text>
<text x="211.8" y="244.8">ICSP</text>
</g>
<g font-size="3.2" fill="#00f">
<text x="288.1" y="21.2">IIC-Connector</text>
<text x="96.8" y="32.1">4</text>
<text x="105.8" y="32.1">5</text>
<text x="290.3" y="35.2" transform="rotate(-90 290.3 35.2)">GND</text>
<text x="297.4" y="35.2" transform="rotate(-90 297.4 35.2)">VCC</text>
<text x="304.4" y="35.2" transform="rotate(-90 304.4 35.2)">SCL</text>
<text x="311.5" y="35.2" transform="rotate(-90 311.5 35.2)">SDA</text>
<text x="43.7" y="41.2" transform="rotate(-90 43.7 41.2)">6</text>
<text x="288.9" y="39.7" transform="rotate(-90 288.9 39.7)">1</text>
<text x="296" y="39.7" transform="rotate(-90 296 39.7)">2</text>
<text x="303" y="39.7" transform="rotate(-90 303 39.7)">3</text>
<text x="310.1" y="39.7" transform="rotate(-90 310.1 39.7)">4</text>
<text x="52.7" y="47.9">2</text>
<text x="94.9" y="45" transform="rotate(-90 94.9 45)">1</text>
<text x="98.4" y="45" transform="rotate(-90 98.4 45)">2</text>
<text x="105.5" y="45" transform="rotate(-90 105.5 45)">3</text>
<text x="45.9" y="49.4">D-</text>
<text x="45.9" y="52.9">D+</text>
<text x="52.7" y="51.5">3</text>
<text x="43.7" y="60.9" transform="rotate(-90 43.7 60.9)">5</text>
<text x="29.6" y="86.7">1</text>
<text x="33.1" y="88.5">TEMP</text>
<text x="61.5" y="88.5">CE</text>
<text x="67.2" y="86.7">8</text>
<text x="29.6" y="90.3">2</text>
<text x="33.1" y="92">PROG</text>
<text x="52.4" y="95.6">STDBY#</text>
<text x="53.9" y="92">CHRG#</text>
<text x="67.2" y="93.8">6</text>
<text x="67.2" y="90.3">7</text>
<text x="59.4" y="99.1">BAT</text>
<text x="67.2" y="97.3">5</text>
<text x="67.2" y="100.9">9</text>
<text x="107.2" y="97.3">1</text>
<text x="107.2" y="100.9">2</text>
<text x="110.7" y="99.1">14</text>
<text x="116.6" y="100.9">3</text>
<text x="116.6" y="97.3">4</text>
<text x="57.2" y="102.6">EPAD</text>
<text x="110.7" y="102.6">23</text>
<text x="34.6" y="171.1" transform="rotate(-90 34.6 171.1)">GND</text>
<text x="41.6" y="171.1" transform="rotate(-90 41.6 171.1)">CTS</text>
<text x="48.7" y="171.1" transform="rotate(-90 48.7 171.1)">VCC</text>
<text x="55.7" y="171.1" transform="rotate(-90 55.7 171.1)">RX</text>
<text x="62.8" y="171.1" transform="rotate(-90 62.8 171.1)">TX</text>
<text x="69.8" y="171.1" transform="rotate(-90 69.8 171.1)">DTR</text>
<text x="33.2" y="175.5" transform="rotate(-90 33.2 175.5)">1</text>
<text x="40.2" y="175.5" transform="rotate(-90 40.2 175.5)">2</text>
<text x="47.3" y="175.5" transform="rotate(-90 47.3 175.5)">3</text>
<text x="54.3" y="175.5" transform="rotate(-90 54.3 175.5)">4</text>
<text x="61.4" y="175.5" transform="rotate(-90 61.4 175.5)">5</text>
<text x="68.4" y="175.5" transform="rotate(-90 68.4 175.5)">6</text>
<text x="255.3" y="194.3">1</text>
<text x="255.3" y="197.9">2</text>
<text x="258.8" y="196.1">X1</text>
<text x="289.5" y="197.9">7</text>
<text x="255.3" y="201.4">3</text>
<text x="258.8" y="199.6">X2</text>
<text x="258.8" y="203.2">VBAT</text>
<text x="272" y="199.6">SQW/OUT</text>
<text x="281.8" y="203.2">SCL</text>
<text x="289.5" y="201.4">6</text>
<text x="361.2" y="199.6">2</text>
<text x="361.2" y="203.2">3</text>
<text x="364.7" y="201.4">DATA</text>
<text x="281.2" y="206.7">SDA</text>
<text x="289.5" y="204.9">5</text>
<text x="364.7" y="204.9">NC</text>
<text x="37" y="219.4">**OPTIONAL**</text>
<text x="105.8" y="219.4">Bee Hive Monitor Connectors (RJ12)</text>
<text x="31.3" y="231.4">1</text>
<text x="34.8" y="233.2">RXD</text>
<text x="57.8" y="233.2">3V3</text>
<text x="65.4" y="231.4">8</text>
<text x="31.3" y="238.4">2</text>
<text x="65.4" y="238.4">7</text>
<text x="31.3" y="245.5">3</text>
<text x="34.8" y="240.2">GPIO0</text>
<text x="57.6" y="240.2">RST</text>
<text x="65.4" y="245.5">6</text>
<text x="34.8" y="247.3">GPIO2</text>
<text x="53" y="247.3">CH_PD</text>
<text x="31.3" y="252.6">4</text>
<text x="34.8" y="254.3">GND</text>
<text x="57.4" y="254.3">TXD</text>
<text x="65.4" y="252.6">5</text>
<text x="285.8" y="267">Monitor Temp/Hum in 3 Beehives</text>
</g>
<g font-size="3.2" fill="#f00">
<text x="42.3" y="45.8">VCC</text>
<text x="52.7" y="44.4">1</text>
<text x="29.6" y="97.3">4</text>
<text x="33.1" y="99.1">VCC</text>
<text x="281.4" y="196.1">VCC</text>
<text x="289.5" y="194.3">8</text>
<text x="361.2" y="196.1">1</text>
<text x="364.7" y="197.9">VDD</text>
</g>
<g font-size="3.2" fill="#840000">
<text x="128.4" y="47.1" transform="rotate(-90 128.4 47.1)">3</text>
<text x="130.3" y="56.7" transform="rotate(-90 130.3 56.7)">VI</text>
<text x="131" y="62.1">VO</text>
<text x="139" y="60.3">2</text>
<text x="130.3" y="68.4" transform="rotate(-90 130.3 68.4)">GND</text>
<text x="128.4" y="76.1" transform="rotate(-90 128.4 76.1)">1</text>
</g>
<g font-size="3.2">
<text x="42.3" y="56.4">GND</text>
<text x="52.7" y="55">4</text>
<text x="29.6" y="93.8">3</text>
<text x="33.1" y="95.6">GND</text>
<text x="163.3" y="117.1" transform="rotate(-90 163.3 117.1)">1</text>
<text x="166.9" y="117.1" transform="rotate(-90 166.9 117.1)">2</text>
<text x="170.4" y="117.1" transform="rotate(-90 170.4 117.1)">3</text>
<text x="173.9" y="117.1" transform="rotate(-90 173.9 117.1)">4</text>
<text x="177.4" y="117.1" transform="rotate(-90 177.4 117.1)">5</text>
<text x="181" y="117.1" transform="rotate(-90 181 117.1)">6</text>
<text x="198.6" y="117.1" transform="rotate(-90 198.6 117.1)">1</text>
<text x="202.1" y="117.1" transform="rotate(-90 202.1 117.1)">2</text>
<text x="205.7" y="117.1" transform="rotate(-90 205.7 117.1)">3</text>
<text x="209.2" y="117.1" transform="rotate(-90 209.2 117.1)">4</text>
<text x="212.7" y="117.1" transform="rotate(-90 212.7 117.1)">5</text>
<text x="216.3" y="117.1" transform="rotate(-90 216.3 117.1)">6</text>
<text x="255.3" y="204.9">4</text>
<text x="258.8" y="206.7">GND</text>
<text x="361.2" y="206.7">4</text>
<text x="364.7" y="208.5">GND</text>
</g>
<g font-size="3.2" fill="#8d2323">
<text x="183.1" y="151.3" transform="rotate(-90 183.1 151.3)">G4</text>
<text x="186.6" y="151.3" transform="rotate(-90 186.6 151.3)">G3</text>
<text x="151.1" y="157.3">1</text>
<text x="151.1" y="160.8">2</text>
<text x="156.3" y="158.7">DAT2</text>
<text x="184.5" y="160.7" transform="rotate(-90 184.5 160.7)">GND</text>
<text x="188" y="160.7" transform="rotate(-90 188 160.7)">GND</text>
<text x="151.1" y="164.4">3</text>
<text x="151.1" y="167.9">4</text>
<text x="156.3" y="162.2">CD/DAT3</text>
<text x="156.3" y="165.8">CMD</text>
<text x="151.1" y="171.4">5</text>
<text x="156.3" y="169.3">VDD</text>
<text x="156.3" y="172.8">CLK</text>
<text x="151.1" y="174.9">6</text>
<text x="151.1" y="178.5">7</text>
<text x="156.3" y="176.4">VSS</text>
<text x="156.3" y="179.9">DAT0</text>
<text x="151.1" y="182">8</text>
<text x="151.1" y="185.5">9</text>
<text x="156.3" y="183.4">DAT1</text>
<text x="156.3" y="186.9">DET</text>
<text x="184.5" y="186.6" transform="rotate(-90 184.5 186.6)">GND</text>
<text x="188" y="186.6" transform="rotate(-90 188 186.6)">GND</text>
<text x="183.1" y="193.2" transform="rotate(-90 183.1 193.2)">G1</text>
<text x="186.6" y="193.2" transform="rotate(-90 186.6 193.2)">G2</text>
<text x="94.9" y="253.5" transform="rotate(-90 94.9 253.5)">1</text>
<text x="98.4" y="253.5" transform="rotate(-90 98.4 253.5)">2</text>
<text x="102" y="253.5" transform="rotate(-90 102 253.5)">3</text>
<text x="105.5" y="253.5" transform="rotate(-90 105.5 253.5)">4</text>
<text x="109" y="253.5" transform="rotate(-90 109 253.5)">5</text>
<text x="112.5" y="253.5" transform="rotate(-90 112.5 253.5)">6</text>
<text x="124.9" y="253.5" transform="rotate(-90 124.9 253.5)">1</text>
<text x="128.4" y="253.5" transform="rotate(-90 128.4 253.5)">2</text>
<text x="131.9" y="253.5" transform="rotate(-90 131.9 253.5)">3</text>
<text x="135.5" y="253.5" transform="rotate(-90 135.5 253.5)">4</text>
<text x="139" y="253.5" transform="rotate(-90 139 253.5)">5</text>
<text x="142.5" y="253.5" transform="rotate(-90 142.5 253.5)">6</text>
<text x="154.9" y="253.5" transform="rotate(-90 154.9 253.5)">1</text>
<text x="158.4" y="253.5" transform="rotate(-90 158.4 253.5)">2</text>
<text x="161.9" y="253.5" transform="rotate(-90 161.9 253.5)">3</text>
<text x="165.5" y="253.5" transform="rotate(-90 165.5 253.5)">4</text>
<text x="169" y="253.5" transform="rotate(-90 169 253.5)">5</text>
<text x="172.5" y="253.5" transform="rotate(-90 172.5 253.5)">6</text>
</g>
<g font-size="2.5" fill="#00f">
<text x="21.2" y="25.4">5-6volt 3-5W Solar Panel with USB cord</text>
<text x="366.9" y="214.1">outside Temp/Hum</text>
<text x="203" y="249">1</text>
<text x="207.1" y="250.4">MISO</text>
<text x="221.3" y="250.4">+</text>
<text x="225.8" y="249">2</text>
<text x="203" y="252.6">3</text>
<text x="203" y="256.1">5</text>
<text x="207.1" y="254">SCK</text>
<text x="207.1" y="257.5">RESET</text>
<text x="216.6" y="254">MOSI</text>
<text x="222.2" y="257.5">-</text>
<text x="225.8" y="252.6">4</text>
<text x="225.8" y="256.1">6</text>
</g>
<g font-size="2.5" fill="#838383">
<text x="299.4" y="65.5">IC1</text>
<text x="248.7" y="70.7">RESET</text>
<text x="255.8" y="91.9">AREF</text>
<text x="276.9" y="159.4">ATMEGA328</text>
</g>
<g font-size="2.5" fill="#a54b4b">
<text x="178.2" y="77.8">GND</text>
<text x="125.2" y="81.3">GND</text>
<text x="167.6" y="81.3">GND</text>
<text x="102.3" y="84.8">GND</text>
<text x="146.4" y="95.4">GND</text>
<text x="231.1" y="91.9">GND</text>
<text x="241.7" y="116.6">GND</text>
<text x="248.7" y="123.6">GND</text>
<text x="262.8" y="158.9">GND</text>
<text x="138.6" y="176.3">GND</text>
<text x="336.9" y="190.7">GND</text>
</g>
<g font-size="2.1" fill="#a54b4b">
<text x="149.9" y="30">1</text>
<text x="176.7" y="30">2</text>
<text x="156.8" y="31.7">IN</text>
<text x="166.6" y="31.7">OUT</text>
<text x="163.3" y="41.2" transform="rotate(-90 163.3 41.2)">3</text>
<text x="270" y="70.5">29</text>
<text x="334.1" y="70.5">23</text>
<text x="270" y="77.6">18</text>
<text x="280.3" y="72.3">PC6(/RESET)</text>
<text x="314.6" y="75.8">PC1(ADC1)</text>
<text x="314.6" y="72.3">PC0(ADC0)</text>
<text x="334.1" y="77.6">25</text>
<text x="334.1" y="74.1">24</text>
<text x="271.3" y="81.1">4</text>
<text x="280.3" y="82.8">VCC</text>
<text x="280.3" y="79.3">AVCC</text>
<text x="314.6" y="82.8">PC3(ADC3)</text>
<text x="314.6" y="79.3">PC2(ADC2)</text>
<text x="334.1" y="81.1">26</text>
<text x="271.3" y="84.6">6</text>
<text x="280.3" y="86.4">VCC</text>
<text x="309.1" y="86.4">PC4(ADC4/SDA)</text>
<text x="309.5" y="89.9">PC5(ADC5/SCL)</text>
<text x="334.1" y="88.2">28</text>
<text x="334.1" y="84.6">27</text>
<text x="270" y="91.7">20</text>
<text x="280.3" y="93.4">AREF</text>
<text x="320.6" y="93.4">ADC6</text>
<text x="334.1" y="95.2">22</text>
<text x="334.1" y="91.7">19</text>
<text x="320.6" y="97">ADC7</text>
<text x="271.3" y="105.8">7</text>
<text x="280.3" y="107.5">PB6(XTAL1/TOSC1)</text>
<text x="315.8" y="104">PD0(RXD)</text>
<text x="315.9" y="107.5">PD1(TXD)</text>
<text x="334.1" y="105.8">31</text>
<text x="334.1" y="102.3">30</text>
<text x="271.3" y="112.9">8</text>
<text x="315.2" y="111.1">PD2(INT0)</text>
<text x="334.1" y="112.9">1</text>
<text x="334.1" y="109.3">32</text>
<text x="280.3" y="114.6">PB7(XTAL2/TOSC2)</text>
<text x="312.3" y="118.1">PD4(XCK/T0)</text>
<text x="315.2" y="114.6">PD3(INT1)</text>
<text x="334.1" y="119.9">9</text>
<text x="334.1" y="116.4">2</text>
<text x="315.1" y="125.2">PD6(AIN0)</text>
<text x="317.7" y="121.7">PD5(T1)</text>
<text x="334.1" y="123.4">10</text>
<text x="315.1" y="128.7">PD7(AIN1)</text>
<text x="334.1" y="127">11</text>
<text x="316.9" y="135.8">PB0(ICP)</text>
<text x="334.1" y="137.6">13</text>
<text x="334.1" y="134">12</text>
<text x="271.3" y="141.1">5</text>
<text x="280.3" y="142.8">AGND</text>
<text x="310.7" y="142.8">PB2(SS/OC1B)</text>
<text x="314.6" y="139.3">PB1(OC1A)</text>
<text x="334.1" y="141.1">14</text>
<text x="270" y="148.1">21</text>
<text x="271.3" y="144.6">3</text>
<text x="280.3" y="146.3">GND</text>
<text x="280.3" y="149.9">GND</text>
<text x="309.3" y="146.3">PB3(MOSI/OC2)</text>
<text x="314.7" y="149.9">PB4(MISO)</text>
<text x="334.1" y="148.1">16</text>
<text x="334.1" y="144.6">15</text>
<text x="316.1" y="153.4">PB5(SCK)</text>
<text x="334.1" y="151.7">17</text>
</g>
<g font-size="1.8" fill="#838383">
<text x="191.2" y="31.3">+3.3V</text>
<text x="161.9" y="36.7">GND</text>
<text x="304" y="55" transform="rotate(-90 304 55)">A5/SCL</text>
<text x="311.1" y="55.3" transform="rotate(-90 311.1 55.3)">A4/SDA</text>
<text x="204.5" y="71.8">DTR</text>
<text x="345.7" y="71.8">A0</text>
<text x="345.7" y="75.4">A1</text>
<text x="345.7" y="78.9">A2</text>
<text x="345.7" y="82.4">A3</text>
<text x="365.2" y="86">A4/SDA</text>
<text x="381.2" y="89.5">A5/SCL</text>
<text x="239.4" y="91.3">AREF</text>
<text x="345.7" y="93">A6</text>
<text x="345.7" y="96.5">A7</text>
<text x="162.9" y="130" transform="rotate(-90 162.9 130)">A0</text>
<text x="166.4" y="130" transform="rotate(-90 166.4 130)">A1</text>
<text x="170" y="130" transform="rotate(-90 170 130)">A2</text>
<text x="173.5" y="130" transform="rotate(-90 173.5 130)">A3</text>
<text x="177" y="130" transform="rotate(-90 177 130)">A6</text>
<text x="180.5" y="130" transform="rotate(-90 180.5 130)">A7</text>
<text x="205.4" y="130.2" transform="rotate(-90 205.4 130.2)">D9</text>
<text x="208.8" y="131.3" transform="rotate(-90 208.8 131.3)">D10</text>
<text x="215.8" y="131.8" transform="rotate(-90 215.8 131.8)">GND</text>
<text x="201.8" y="134.1" transform="rotate(-90 201.8 134.1)">+3.3V</text>
<text x="212.3" y="133.5" transform="rotate(-90 212.3 133.5)">AREF</text>
<text x="345.7" y="142.4">D10</text>
<text x="345.7" y="138.9">D9</text>
<text x="98.6" y="161.9">D10</text>
<text x="97.4" y="172.5">MOSI</text>
<text x="136.4" y="169">+3.3V</text>
<text x="138" y="179.5">MISO</text>
<text x="98.5" y="183.2">SCK</text>
<text x="55.3" y="187.8" transform="rotate(-90 55.3 187.8)">TXO</text>
<text x="62.4" y="187.3" transform="rotate(-90 62.4 187.3)">RXI</text>
<text x="69.4" y="187.8" transform="rotate(-90 69.4 187.8)">DTR</text>
<text x="298.3" y="202.4">A5/SCL</text>
<text x="352" y="200.7">D2</text>
<text x="298.2" y="206">A4/SDA</text>
<text x="21" y="232.4">TXO</text>
<text x="74.7" y="232.4">+3.3V</text>
<text x="74.1" y="239.5">RESET</text>
<text x="189.2" y="250">MISO</text>
<text x="74.1" y="253.6">RXI</text>
<text x="188.3" y="257.1">RESET</text>
<text x="190.4" y="253.5">SCK</text>
<text x="236.4" y="253.6">MOSI</text>
<text x="236.4" y="257.1">GND</text>
<text x="103.1" y="262.5" transform="rotate(-90 103.1 262.5)">D3</text>
<text x="106.6" y="262.5" transform="rotate(-90 106.6 262.5)">D6</text>
<text x="133" y="262.5" transform="rotate(-90 133 262.5)">D4</text>
<text x="136.6" y="262.5" transform="rotate(-90 136.6 262.5)">D7</text>
<text x="163" y="262.5" transform="rotate(-90 163 262.5)">D5</text>
<text x="166.6" y="262.5" transform="rotate(-90 166.6 262.5)">D8</text>
</g>
<g font-size="1.8">
<text x="345.7" y="103.6">RXI</text>
<text x="345.7" y="107.1">TXO</text>
<text x="345.7" y="110.6">D2</text>
<text x="345.7" y="117.7">D4</text>
<text x="345.7" y="114.2">D3</text>
<text x="345.7" y="124.8">D6</text>
<text x="345.7" y="121.2">D5</text>
<text x="195.9" y="127.8">+5V</text>
<text x="345.7" y="128.3">D7</text>
<text x="345.7" y="135.3">D8</text>
<text x="345.7" y="145.9">MOSI</text>
<text x="345.7" y="149.5">MISO</text>
<text x="349.2" y="153">SCK</text>
</g>
<g font-size="1.8" fill="#00f">
<text x="106.7" y="268.1" transform="rotate(-90 106.7 268.1)">FAN</text>
<text x="136.6" y="268.9" transform="rotate(-90 136.6 268.9)">FAN</text>
<text x="166.6" y="268.9" transform="rotate(-90 166.6 268.9)">FAN</text>
<text x="103.1" y="270.2" transform="rotate(-90 103.1 270.2)">DHT11</text>
<text x="133.1" y="270.2" transform="rotate(-90 133.1 270.2)">DHT11</text>
<text x="163.1" y="270.2" transform="rotate(-90 163.1 270.2)">DHT11</text>
<text x="176.4" y="279.4">#CFM-2510B-0130-275</text>
<text x="176.4" y="281.1">#ASB02505SHA-AY6B</text>
<text x="176.4" y="282.9">#02510SSTF</text>
</g>
</svg>
